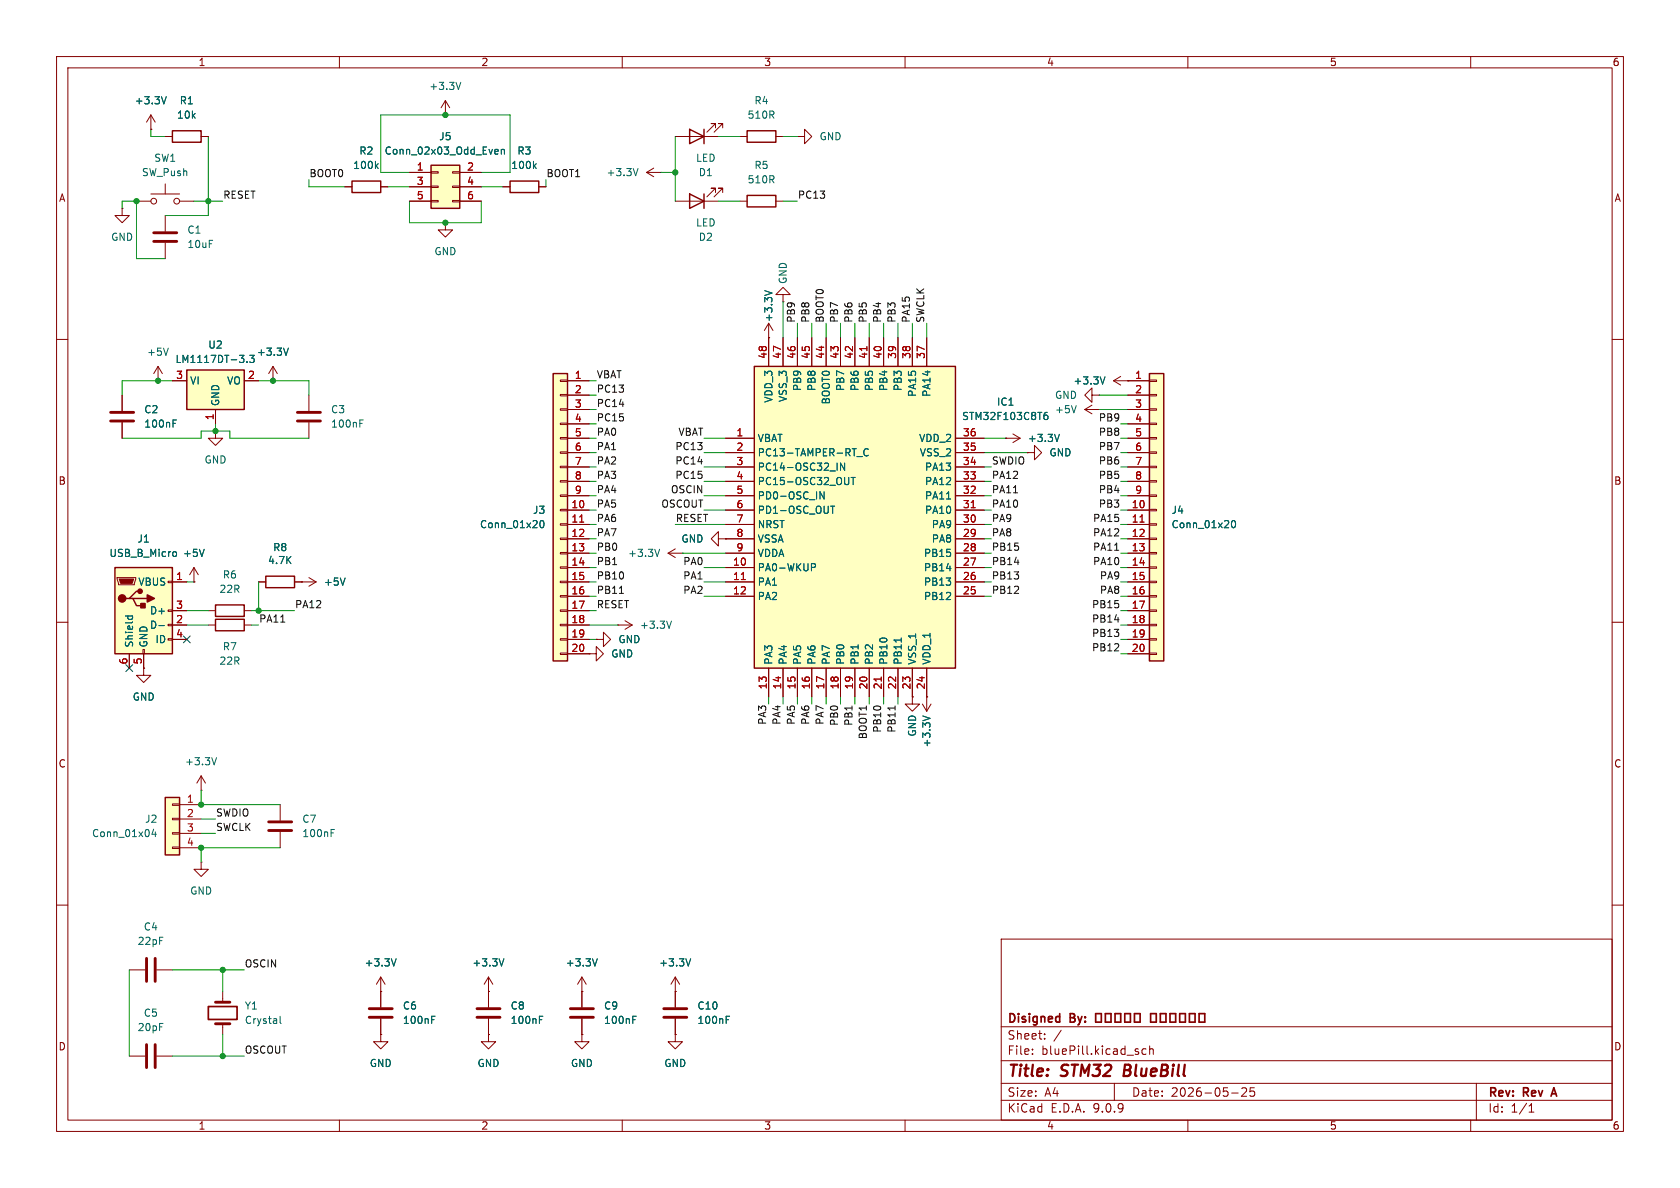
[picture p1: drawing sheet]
<svg xmlns="http://www.w3.org/2000/svg" width="297mm" height="210mm" viewBox="0 0 297 210" stroke-linecap="round" stroke-linejoin="round" font-family="sans-serif">
<g fill="none" stroke="#840000" stroke-width=".18">
<path d="M10 10h277v190h-277zM12 12h273v186h-273zM60 10v2M110 10v2M160 10v2M210 10v2M260 10v2M119.4 35.6h7.6M126.5 34v-.7h-.8h.8l-1.5 1.5M127.8 34v-.7h-.8h.8l-1.6 1.5M135.9 59.7h.1M135.9 57.2l-.8 1.2"/>
<path d="M135.9 57.2l.8 1.2M135.9 57.2v2.5M10 60h2M285 60h2M118.1 97.8l1.3 .8M118.1 97.8h2.5M119.4 97l-1.3 .8M120.6 97.8h.1M10 110h2M285 110h2M49.5 142.2v2.8M49.5 147.1v2.8"/>
<path d="M10 160h2M39.4 175.3v1.9M177 166h108v32h-108zM285 160h2M39.4 181v1.9M60 198v2M110 198v2M160 198v2M177 194.5h108M177 191.5h108M177 187.5h108M177 181.5h108"/>
<path d="M182.5 186.3v.1M182.5 185.5v.1M184.7 183.6v.1M184.7 182.8v.1M187.6 182.1l-1.3 2M197 191.5v3M201.2 186v.3M202.6 185.5l-.4-.1-.3 .3v.4l.1 .2h.6M203.2 185.5l.3-.1 .3 .1 .1 .9M203.2 184.9v1.5M210 198v2M217.7 193.2h1.2"/>
<path d="M219.5 192.4l.6-.1 .2 .1 .1 .3-.9 1.1h.9M221.7 192.3h-.7v.7l.2-.1h.5l.1 .3-.1 .5-.2 .1-.5-.1M260 198v2M261 191.5v6.5M270.3 196.6h.9M270.3 195.5l.4-.4v1.5"/>
</g>
<g fill="none" stroke="#840000" stroke-width=".3">
<path d="M36.8 177.9h5.1v2.3h-5.1zM193.7 179.2h1v1.5h-1zM195.4 179.2h1v1.5h-1zM197.1 179.2h1v1.5h-1zM198.8 179.2h1v1.5h-1zM200.6 179.2h1v1.5h-1zM203.4 179.2h1v1.5h-1zM205.1 179.2h1v1.5h-1zM206.8 179.2h1v1.5h-1zM208.6 179.2h1v1.5h-1zM210.3 179.2h1v1.5h-1zM212 179.2h1v1.5h-1z"/>
<path d="M274.3 193.4h.8M274.7 192.3l-.5 1.5"/>
</g>
<path d="M198.9 188.2l-.3 2h.8" fill="none" stroke="#840000" stroke-width=".4"/>
<path d="M47.5 145.3h4.1M47.5 146.8h4.1M38.1 177.2h2.5M38.1 181h2.5" fill="none" stroke="#840000" stroke-width=".51"/>
<path d="M135.2 51.4l1.3 .4M116.6 97.1l-.4 1.3M58.5 147.2h.5M58.5 146.6h.6M49.5 179.6v1.1l.2 .2" fill="none" stroke="#006464" stroke-width=".18"/>
<path d="M121.9 34.3l2.6 1.3-2.6 1.2zM124.5 34.3v2.5" fill="none" stroke="#840000" stroke-width=".25"/>
<path d="M76.2 29.2h5.1v7.6h-5.1z" fill="#ffffc2"/>
<path d="M76.2 29.2h5.1v7.6h-5.1z" fill="none" stroke="#840000" stroke-width=".25"/>
<g fill="none" stroke="#840000" stroke-width=".18">
<path d="M78.7 17.8l-.7 1.3M78.7 17.8l.8 1.3M78.7 17.8v2.5M72.4 30.5h3.8M72.4 33h3.8M72.4 35.6h3.8M76.2 30.4h1.3v.2h-1.3zM76.2 32.9h1.3v.2h-1.3zM76.2 35.4h1.3v.3h-1.3zM78.7 20.3h.1M80 30.4h1.3v.2h-1.3zM80 32.9h1.3v.2h-1.3z"/>
<path d="M80 35.4h1.3v.3h-1.3zM81.3 30.5h3.8M81.3 33h3.8M81.3 35.6h3.8"/>
</g>
<path d="M81.5 14.5l-.5 1.3M87.7 26.4l.3 .1 .1 .2-.6 .1M88 27.2h-.3M88.6 26.5l.2-.1 .3 .1 .1 .7M88.6 26.4v.8" fill="none" stroke="#006464" stroke-width=".18"/>
<path d="M29.2 141h2.5v10.1h-2.5z" fill="#ffffc2"/>
<path d="M29.2 141h2.5v10.1h-2.5z" fill="none" stroke="#840000" stroke-width=".25"/>
<g fill="none" stroke="#840000" stroke-width=".18">
<path d="M25.4 118.1v1.3h1.3l-1.3 1.3-1.3-1.3h1.3M25.4 118.1h.1M35.6 139.7h.1M35.6 137.2l-.8 1.2M35.6 137.2l.7 1.2M35.6 137.2v2.5M30.5 142.1h1.2v.3h-1.2zM30.5 144.7h1.2v.2h-1.2zM30.5 147.2h1.2v.2h-1.2zM30.5 149.7h1.2v.3h-1.2zM31.7 142.2h3.9M31.7 144.8h3.9"/>
<path d="M31.7 147.3h3.9M31.7 149.9h3.9"/>
</g>
<path d="M38.3 133.9l-.4 1.3M27.2 146.6l-.3 .9h.7M27.5 147.1v.8" fill="none" stroke="#006464" stroke-width=".18"/>
<path d="M33 65.4h10.2v7h-10.2z" fill="#ffffc2"/>
<path d="M90.2 32h5v2h-5zM121.9 22.9l2.6 1.2-2.6 1.3zM124.5 22.9v2.5M132.1 23.1h5.1v2h-5.1zM132.1 34.5h5.1v2.1h-5.1zM33 65.4h10.2v7h-10.2zM38.1 109.5h5.1v2h-5.1zM38.1 106.9h5.1v2.1h-5.1z" fill="none" stroke="#840000" stroke-width=".25"/>
<g fill="none" stroke="#840000" stroke-width=".18">
<path d="M21.6 36.8v1.3h1.3l-1.3 1.3-1.3-1.3h1.3M21.6 36.8h.1M24.1 35.6h2.6M26.7 34.3h5M29.2 32.5v1.8M31.7 35.6h2.6M78.7 39.4v1.2h1.3l-1.3 1.3-1.2-1.3h1.2M78.7 39.4h.1M88.9 33h1.3M95.2 33h1.3M114.3 30.5l1.3 .7M114.3 30.5h2.5"/>
<path d="M115.6 29.7l-1.3 .8M116.8 30.5h.1M119.4 24.1h7.6M126.5 22.6v-.8h-.8h.8l-1.5 1.6M127.8 22.6v-.8h-.8h.8l-1.6 1.6M130.8 35.6h1.3M130.8 24.1h1.3M137.2 35.6h1.2M137.2 24.1h1.2M141 24.1h1.2v-1.2l1.3 1.2-1.3 1.3v-1.3M141 24.1h.1M138.4 52.1h-1.2l1.2-1.3 1.3 1.3h-1.3v1.2"/>
<path d="M138.4 53.3h.1M21.6 69.9v2.7M21.6 74.7v2.8M27.9 67.3h.1M27.9 64.8l-.7 1.2M27.9 64.8l.8 1.2M27.9 64.8v2.5M30.5 67.3h2.5M38.1 76.2v1.3h1.3l-1.3 1.2-1.3-1.2h1.3M38.1 76.2h.1M38.1 72.4v2.5M43.2 67.3h2.5"/>
<path d="M48.3 67.3h.1M48.3 64.8l-.8 1.2M48.3 64.8l.7 1.2M48.3 64.8v2.5M54.6 69.9v2.7M54.6 74.7v2.8M36.8 110.5h1.3M36.8 108h1.3M43.2 110.5h1.2M43.2 108h1.2M105.4 113h1.3v1.3l1.2-1.3-1.2-1.2v1.2M105.4 113h.1"/>
<path d="M35.6 152.4v1.3h1.2l-1.2 1.2-1.3-1.2h1.3M35.6 152.4h.1M22.9 171.5h2.8M27.7 171.5h2.8M67.3 175.3h.1M67.3 172.7v5.4M67.3 172.7l-.8 1.3M67.3 172.7l.8 1.3M86.4 175.3h.1M86.4 172.7l-.8 1.3M86.4 172.7l.7 1.3M86.4 172.7v5.4"/>
<path d="M102.9 175.3h.1M102.9 172.7v5.4M102.9 172.7l-.8 1.3M102.9 172.7l.7 1.3M119.4 175.3h.1M119.4 172.7l-.8 1.3M119.4 172.7l.7 1.3M119.4 172.7v5.4M22.9 186.7h2.8M27.7 186.7h2.8M67.3 182.9v1.3h1.3l-1.3 1.2-1.3-1.2h1.3M67.3 182.9h.1"/>
<path d="M67.3 180.1v2.8M86.4 182.9v1.3h1.2l-1.2 1.2-1.3-1.2h1.3M86.4 182.9h.1M86.4 180.1v2.8M102.9 182.9v1.3h1.2l-1.2 1.2-1.3-1.2h1.3M102.9 182.9h.1M102.9 180.1v2.8M119.4 182.9v1.3h1.2l-1.2 1.2-1.3-1.2h1.3M119.4 182.9h.1M119.4 180.1v2.8"/>
<circle cx="27.2" cy="35.6" r=".51"/>
<circle cx="31.2" cy="35.6" r=".51"/>
</g>
<g fill="none" stroke="#006464" stroke-width=".18">
<path d="M94.4 29.3l.4 .5M94.8 28.9l-.5 .5M112.8 29.8l-.4 1.3M29.8 61.5l-.5 1.3M30.6 74.8h.4M30.6 74.2h.6M43.7 64v.1M44.1 62.8h.8l-.4 .5 .3 .1M44.9 63.5l-.1 .5-.5 .1-.2-.1M51 61.5l-.4 1.3M63.6 74.8h.4M63.6 74.2h.6"/>
<path d="M70 169.5l-.4 1.3M76.3 179.6h.6M89.1 169.5l-.4 1.3M95.4 179.6h.6M105.6 169.5l-.4 1.3M111.9 179.6h.6M122.1 169.5l-.4 1.3M128.4 179.6h.6M76.3 180.3h.4M95.4 180.3h.4M111.9 180.3h.4M128.4 180.3h.4"/>
</g>
<g fill="none" stroke="#840000" stroke-width=".51">
<path d="M19.6 72.9h4M19.6 74.4h4M52.6 72.9h4M52.6 74.4h4M25.9 169.4v4.1M27.4 169.4v4.1M65.3 178.3h4M65.3 179.8h4M84.3 178.3h4.1M84.3 179.8h4.1M100.8 178.3h4.1M100.8 179.8h4.1"/>
<path d="M117.3 178.3h4.1M117.3 179.8h4.1M25.9 184.7v4M27.4 184.7v4"/>
</g>
<path d="M97.8 66h2.5v50.8h-2.5z" fill="#ffffc2"/>
<path d="M97.8 66h2.5v50.8h-2.5z" fill="none" stroke="#840000" stroke-width=".25"/>
<g fill="none" stroke="#840000" stroke-width=".18">
<path d="M29.2 38.1v2.8M29.2 42.9v2.8M99.1 67.2h1.2v.2h-1.2zM99.1 69.7h1.2v.3h-1.2zM99.1 72.3h1.2v.2h-1.2zM99.1 74.8h1.2v.3h-1.2zM99.1 77.3h1.2v.3h-1.2zM99.1 79.9h1.2v.2h-1.2zM100.3 67.3h3.8M100.3 69.9h3.8M100.3 72.4h3.8M100.3 74.9h3.8"/>
<path d="M100.3 77.5h3.8M99.1 82.4h1.2v.3h-1.2zM99.1 85h1.2v.2h-1.2zM99.1 87.5h1.2v.3h-1.2zM99.1 90h1.2v.3h-1.2zM99.1 92.6h1.2v.2h-1.2zM99.1 95.1h1.2v.3h-1.2zM99.1 97.7h1.2v.2h-1.2zM100.3 80h3.8M100.3 82.6h3.8M100.3 85.1h3.8M100.3 87.6h3.8"/>
<path d="M100.3 90.2h3.8M100.3 92.7h3.8M100.3 95.3h3.8M100.3 97.8h3.8M127 95.3v-1.3l-1.3 1.3 1.3 1.2v-1.2h1.3M128.3 95.3h.1M181.6 80h1.3v-1.3l1.2 1.3-1.2 1.3v-1.3M181.6 80h.1M34.3 102.9h.1M34.3 100.3l-.8 1.3M34.3 100.3l.8 1.3M34.3 100.3v2.6"/>
<path d="M99.1 100.2h1.2v.3h-1.2zM99.1 102.7h1.2v.3h-1.2zM99.1 105.3h1.2v.2h-1.2zM99.1 107.8h1.2v.3h-1.2zM99.1 110.4h1.2v.2h-1.2zM99.1 112.9h1.2v.3h-1.2zM99.1 115.4h1.2v.3h-1.2zM100.3 100.3h3.8M100.3 102.9h3.8M100.3 105.4h3.8M100.3 108h3.8M100.3 110.5h3.8"/>
<path d="M100.3 113h3.8M100.3 115.6h3.8M104.1 115.6h1.3v1.2l1.3-1.2-1.3-1.3v1.3M104.1 115.6h.1M109.2 110.5h.1M109.2 110.5h2.6M110.5 109.7l1.3 .8M111.8 110.5l-1.3 .8M161.3 123.2v1.3h1.3l-1.3 1.2-1.3-1.2h1.3M161.3 123.2h.1"/>
</g>
<path d="M102.5 92.3h.7" fill="none" stroke="#a90000" stroke-width=".18"/>
<path d="M36.1 97.1l-.4 1.3M95.6 92.1l.1-.1a.68 .68 0 0 1 .5 .7 .68 .68 0 0 1-.5 .6l-.1-.1-.2-.4zM118.7 109.8l-.4 1.3" fill="none" stroke="#006464" stroke-width=".18"/>
<path d="M27.2 41.1h4M27.2 42.7h4" fill="none" stroke="#840000" stroke-width=".51"/>
<path d="M20.3 100.3h10.2v15.3h-10.2z" fill="#ffffc2"/>
<path d="M62.2 32h5.1v2h-5.1zM20.3 100.3h10.2v15.3h-10.2zM22.9 105.8h.6l.6 1.3h1.3M23.5 105.8h2.5M24.8 104.5h-.7l-1.2 1.3h-.7M47 101.9h5.1v2h-5.1z" fill="none" stroke="#840000" stroke-width=".25"/>
<g fill="none" stroke="#840000" stroke-width=".18">
<path d="M61 33h1.2M67.3 33h1.3M20.7 102.1h3.3v.3l-.3 1h-2.7zM22.9 115.6v2.5M25.3 114.8h.2v.8h-.2zM25.4 115.6v2.5M29.7 102.7h.8v.3h-.8zM29.7 107.8h.8v.3h-.8zM29.7 110.4h.8v.2h-.8zM29.7 112.9h.8v.3h-.8zM30.5 102.9h2.5M30.5 108h2.5"/>
<path d="M30.5 110.5h2.5M30.5 113h2.5M45.7 102.9h1.3M52.1 102.9h3.8M53.3 102.9h.1M54.6 102.1l1.3 .8M55.9 102.9l-1.3 .7M163.1 124.5l.7 1.2M163.8 123.2h.1M163.8 123.2v2.5M164.6 124.5l-.8 1.2"/>
</g>
<path d="M21.1 102.4h2.5l-.2 .7h-2.1z" fill="#840000" stroke="#840000" stroke-width=".18"/>
<g fill="#840000" stroke="#840000" stroke-width=".25">
<path d="M24.9 106.7h.8v.7h-.8z"/>
<path d="M26 105.2l1.3 .6-1.3 .6z"/>
<circle cx="21.6" cy="105.8" r=".63"/>
<circle cx="24.8" cy="104.5" r=".38"/>
</g>
<path d="M66.5 29.3l.4 .5M66.9 28.9l-.5 .5M30.8 97.5l.3 .1 .1 .2-.1 .4-.3 .2M22.2 108.9h1.2M22.7 108.9l-.1 .4M23.4 108.9v.4M28.1 110.6h1M61 102.2l-.4 1.2M163.1 126.6l1.3 .4" fill="none" stroke="#006464" stroke-width=".18"/>
<path d="M133.3 64.8h35.6v53.3h-35.6z" fill="#ffffc2"/>
<path d="M133.3 64.8h35.6v53.3h-35.6z" fill="none" stroke="#840000" stroke-width=".25"/>
<g fill="none" stroke="#840000" stroke-width=".18">
<path d="M135.9 59.7v5.1M138.4 59.7v5.1M141 59.7v5.1M143.5 59.7v5.1M146 59.7v5.1M148.6 59.7v5.1M151.1 59.7v5.1M153.7 59.7v5.1M156.2 59.7v5.1M158.7 59.7v5.1M161.3 59.7v5.1M163.8 59.7v5.1"/>
<path d="M128.3 77.5h5M168.9 77.5h5.1M128.3 80h5M128.3 82.6h5M128.3 85.1h5M128.3 87.6h5M128.3 90.2h5M128.3 92.7h5M128.3 95.3h5M128.3 97.8h5M168.9 80h5.1M168.9 82.6h5.1"/>
<path d="M168.9 85.1h5.1M168.9 87.6h5.1M168.9 90.2h5.1M168.9 92.7h5.1M168.9 95.3h5.1M168.9 97.8h5.1M128.3 100.3h5M128.3 102.9h5M128.3 105.4h5M135.9 118.1v5.1M138.4 118.1v5.1M141 118.1v5.1"/>
<path d="M143.5 118.1v5.1M146 118.1v5.1M148.6 118.1v5.1M151.1 118.1v5.1M153.7 118.1v5.1M156.2 118.1v5.1M158.7 118.1v5.1M161.3 118.1v5.1M163.8 118.1v5.1M168.9 100.3h5.1M168.9 102.9h5.1M168.9 105.4h5.1"/>
</g>
<g fill="none" stroke="#006464" stroke-width=".18">
<path d="M153.5 79.4a.6 .6 0 0 0-.8 .5 .6 .6 0 0 0 .5 .7l.3-.1M184.5 73.6l.3-.2h.2l.3 .2v.3l-.3 .3-.3-.1-.2-.2M185.1 72.9l-.3 .1-.3 .4M143.5 99.6h.4l.3 .3-.1 .3-.6 .1M145.7 86.9v1.3l-.7-1.3v1.3M146.8 89.5h.8M147.2 89.5v1.2M148 81.9v1.2M149.3 81.9v1.2l-.7-1.2v1.2M150 84.4v1l-.1 .2M150.5 84.4h.7M150.8 84.4v1.3"/>
<path d="M151.5 80.7h1M167.3 88.2h.8M159.3 112.8v.7"/>
</g>
<path d="M153.3 61.3v.7M171.7 89.8h.7M131.1 102.5h.7M155.8 119.7v.7" fill="none" stroke="#a90000" stroke-width=".18"/>
<path d="M203.2 66h2.5v50.8h-2.5z" fill="#ffffc2"/>
<path d="M30.5 23.1h5.1v2h-5.1zM203.2 66h2.5v50.8h-2.5z" fill="none" stroke="#840000" stroke-width=".25"/>
<g fill="none" stroke="#840000" stroke-width=".18">
<path d="M26.7 22.9h.1M26.7 20.3l-.8 1.3M26.7 20.3l.7 1.3M26.7 20.3v2.6M29.2 24.1h1.3M35.6 24.1h1.2M61 33h1.2M67.3 33h1.3M72.4 33h3.8M72.4 30.5h3.8M72.4 35.6h3.8M81.3 33h3.8"/>
<path d="M81.3 30.5h3.8M81.3 35.6h3.8M88.9 33h1.3M95.2 33h1.3M135.9 59.7h.1M135.9 59.7v5.1M138.4 59.7v5.1M141 59.7v5.1M143.5 59.7v5.1M146 59.7v5.1M148.6 59.7v5.1M151.1 59.7v5.1"/>
<path d="M153.7 59.7v5.1M156.2 59.7v5.1M158.7 59.7v5.1M161.3 59.7v5.1M163.8 59.7v5.1M21.6 69.9v2.7M21.6 74.7v2.8M30.5 67.3h2.5M38.1 72.4v2.5M43.2 67.3h2.5M48.3 67.3h.1M100.3 67.3h3.8"/>
<path d="M100.3 69.9h3.8M100.3 72.4h3.8M100.3 74.9h3.8M100.3 77.5h3.8M128.3 77.5h5M168.9 77.5h5.1M177.8 77.5h.1M177.8 77.5h2.5M179.1 76.7l1.2 .8M180.3 77.5l-1.2 .7M191.8 72.4h2.5M191.8 72.4l1.2 .8"/>
<path d="M193 69.9v1.2l-1.2-1.2 1.2-1.3v1.3h1.3M193 71.6l-1.2 .8M194.3 69.9h.1M194.3 72.4h.1M196.8 67.3h6.4M196.8 67.3l1.3 .8M198.1 66.5l-1.3 .8M199.4 67.3h.1M199.4 69.9h3.8M199.4 72.4h3.8M199.4 74.9h3.8M199.4 77.5h3.8"/>
<path d="M203.2 67.2h1.3v.2h-1.3zM203.2 69.7h1.3v.3h-1.3zM203.2 72.3h1.3v.2h-1.3zM203.2 74.8h1.3v.3h-1.3zM203.2 77.3h1.3v.3h-1.3zM203.2 79.9h1.3v.2h-1.3zM100.3 80h3.8M100.3 82.6h3.8M100.3 85.1h3.8M100.3 87.6h3.8M100.3 90.2h3.8M100.3 92.7h3.8"/>
<path d="M100.3 95.3h3.8M100.3 97.8h3.8M128.3 95.3h.1M128.3 80h5M128.3 82.6h5M128.3 85.1h5M128.3 87.6h5M128.3 90.2h5M128.3 92.7h5M128.3 95.3h5M128.3 97.8h5M168.9 80h5.1"/>
<path d="M168.9 82.6h5.1M168.9 85.1h5.1M168.9 87.6h5.1M168.9 90.2h5.1M168.9 92.7h5.1M168.9 95.3h5.1M168.9 97.8h5.1M181.6 80h.1M199.4 80h3.8M199.4 82.6h3.8M199.4 85.1h3.8M199.4 87.6h3.8"/>
<path d="M199.4 90.2h3.8M199.4 92.7h3.8M199.4 95.3h3.8M199.4 97.8h3.8M203.2 82.4h1.3v.3h-1.3zM203.2 85h1.3v.2h-1.3zM203.2 87.5h1.3v.3h-1.3zM203.2 90h1.3v.3h-1.3zM203.2 92.6h1.3v.2h-1.3zM203.2 95.1h1.3v.3h-1.3zM203.2 97.7h1.3v.2h-1.3zM22.9 115.6v2.5"/>
<path d="M25.4 118.1h.1M25.4 115.6v2.5M30.5 102.9h2.5M30.5 108h2.5M30.5 110.5h2.5M30.5 113h2.5M34.3 102.9h.1M45.7 102.9h1.3M52.1 102.9h1.2M53.3 102.9h.1M100.3 100.3h3.8M100.3 102.9h3.8"/>
<path d="M100.3 105.4h3.8M100.3 108h3.8M100.3 110.5h3.8M100.3 113h3.8M100.3 115.6h3.8M104.1 115.6h.1M105.4 113h.1M128.3 100.3h5M128.3 102.9h5M128.3 105.4h5M135.9 118.1v5.1M138.4 118.1v5.1"/>
<path d="M141 118.1v5.1M143.5 118.1v5.1M146 118.1v5.1M148.6 118.1v5.1M151.1 118.1v5.1M153.7 118.1v5.1M156.2 118.1v5.1M158.7 118.1v5.1M161.3 118.1v5.1M163.8 118.1v5.1M168.9 100.3h5.1M168.9 102.9h5.1"/>
<path d="M168.9 105.4h5.1M199.4 100.3h3.8M199.4 102.9h3.8M199.4 105.4h3.8M199.4 108h3.8M199.4 110.5h3.8M199.4 113h3.8M199.4 115.6h3.8M203.2 100.2h1.3v.3h-1.3zM203.2 102.7h1.3v.3h-1.3zM203.2 105.3h1.3v.2h-1.3zM203.2 107.8h1.3v.3h-1.3z"/>
<path d="M203.2 110.4h1.3v.2h-1.3zM203.2 112.9h1.3v.3h-1.3zM203.2 115.4h1.3v.3h-1.3zM161.3 123.2h.1M163.8 123.2h.1M67.3 175.3h.1M67.3 175.3v2.8M86.4 175.3h.1M86.4 175.3v2.8M102.9 175.3h.1M102.9 175.3v2.8M119.4 175.3h.1"/>
<path d="M119.4 175.3v2.8M67.3 182.9h.1M67.3 180.1v2.8M86.4 182.9h.1M86.4 180.1v2.8M102.9 182.9h.1M102.9 180.1v2.8M119.4 182.9h.1M119.4 180.1v2.8"/>
</g>
<path d="M153.3 61.3v.7M102.5 92.3h.7M171.7 89.8h.7M201.5 92.3h.8M131.1 102.5h.7M155.8 119.7v.7" fill="none" stroke="#a90000" stroke-width=".18"/>
<g fill="none" stroke="#006464" stroke-width=".18">
<path d="M29.4 17.1l-.4 1.3M66.5 29.3l.4 .5M66.9 28.9l-.5 .5M87.7 26.4l.3 .1 .1 .2-.6 .1M88 27.2h-.3M88.6 26.5l.2-.1 .3 .1 .1 .7M88.6 26.4v.8M94.4 29.3l.4 .5M94.8 28.9l-.5 .5M135.2 51.4l1.3 .4M30.6 74.8h.4M30.6 74.2h.6"/>
<path d="M43.7 64v.1M44.1 62.8h.8l-.4 .5 .3 .1M44.9 63.5l-.1 .5-.5 .1-.2-.1M51 61.5l-.4 1.3M153.5 79.4a.6 .6 0 0 0-.8 .5 .6 .6 0 0 0 .5 .7l.3-.1M184.5 73.6l.3-.2h.2l.3 .2v.3l-.3 .3-.3-.1-.2-.2M185.1 72.9l-.3 .1-.3 .4M187.3 76.8l-.4 1.2M190.3 71.7l-.5 1.3M195.3 66.6l-.4 1.3M30.8 97.5l.3 .1 .1 .2-.1 .4-.3 .2M36.1 97.1l-.4 1.3"/>
<path d="M95.6 92.1l.1-.1a.68 .68 0 0 1 .5 .7 .68 .68 0 0 1-.5 .6l-.1-.1-.2-.4zM143.5 99.6h.4l.3 .3-.1 .3-.6 .1M145.7 86.9v1.3l-.7-1.3v1.3M146.8 89.5h.8M147.2 89.5v1.2M148 81.9v1.2M149.3 81.9v1.2l-.7-1.2v1.2M150 84.4v1l-.1 .2M150.5 84.4h.7M150.8 84.4v1.3M151.5 80.7h1M167.3 88.2h.8"/>
<path d="M217.8 92.1l.2-.1a.68 .68 0 0 1 .4 .7 .68 .68 0 0 1-.4 .6l-.2-.1-.1-.4zM22.2 108.9h1.2M22.7 108.9l-.1 .4M23.4 108.9v.4M28.1 110.6h1M61 102.2l-.4 1.2M159.3 112.8v.7M163.1 126.6l1.3 .4M70 169.5l-.4 1.3M76.3 179.6h.6M89.1 169.5l-.4 1.3M95.4 179.6h.6"/>
<path d="M105.6 169.5l-.4 1.3M111.9 179.6h.6M122.1 169.5l-.4 1.3M128.4 179.6h.6M76.3 180.3h.4M95.4 180.3h.4M111.9 180.3h.4M128.4 180.3h.4"/>
</g>
<path d="M179.2 87.1h.7M197.1 97.3h.7M49.6 110h.8M109.5 104.9h.7M158.2 124.8v.7" fill="none" stroke="#0f0f0f" stroke-width=".18"/>
<g fill="none" stroke="#009600" stroke-width=".18">
<path d="M21.6 36.8v-1.2h2.5v10.1h5.1M26.7 22.9v1.2h2.5M34.3 35.6h5.1M36.8 24.1v14h-7.6M54.6 31.8v1.2h6.4M68.6 33h3.8M72.4 35.6v3.8h12.7v-3.8M72.4 30.5h-5.1v-10.2h22.9v10.2h-5.1M85.1 33h3.8M96.5 31.8v1.2M116.8 30.5h2.6M119.4 24.1v11.5"/>
<path d="M127 35.6h3.8M127 24.1h3.8M138.4 35.6h2.6M138.4 24.1h2.6M138.4 53.3v6.4M141 57.2v2.5M143.5 57.2v2.5M146 57.2v2.5M148.6 57.2v2.5M151.1 57.2v2.5M153.7 57.2v2.5M156.2 57.2v2.5"/>
<path d="M158.7 57.2v2.5M161.3 57.2v2.5M163.8 57.2v2.5M21.6 77.5h14v-1.3h5v1.3h14M30.5 67.3h-8.9v2.6M38.1 74.9v1.3M45.7 67.3h8.9v2.6M104.1 77.5h1.3M104.1 67.3h1.3M104.1 74.9h1.3M104.1 69.9h1.3M104.1 72.4h1.3"/>
<path d="M124.5 77.5h3.8M174 77.5h3.8M194.3 69.9h5.1M194.3 72.4h5.1M198.1 77.5h1.3M198.1 74.9h1.3M104.1 87.6h1.3M104.1 82.6h1.3M104.1 80h1.3M104.1 85.1h1.3M104.1 97.8h1.3M104.1 95.3h1.3"/>
<path d="M104.1 90.2h1.3M104.1 92.7h1.3M119.4 92.7h8.9M120.6 97.8h7.7M124.5 87.6h3.8M124.5 82.6h3.8M124.5 80h3.8M124.5 85.1h3.8M124.5 90.2h3.8M174 87.6h1.3M174 82.6h1.3M174 80h7.6"/>
<path d="M174 85.1h1.3M174 97.8h1.3M174 95.3h1.3M174 90.2h1.3M174 92.7h1.3M198.1 87.6h1.3M198.1 82.6h1.3M198.1 80h1.3M198.1 85.1h1.3M198.1 97.8h1.3M198.1 95.3h1.3M198.1 90.2h1.3"/>
<path d="M198.1 92.7h1.3M33 102.9h1.3M33 110.5h3.8M33 108h3.8M44.4 110.5h1.3M44.4 108h7.7M45.7 102.9v5.1M104.1 100.3h1.3M104.1 102.9h1.3M104.1 105.4h1.3M104.1 113h1.3M104.1 110.5h5.1"/>
<path d="M104.1 108h1.3M124.5 100.3h3.8M124.5 102.9h3.8M124.5 105.4h3.8M174 100.3h1.3M174 102.9h1.3M174 105.4h1.3M198.1 100.3h1.3M198.1 102.9h1.3M198.1 105.4h1.3M198.1 113h1.3M198.1 110.5h1.3"/>
<path d="M198.1 115.6h1.3M198.1 108h1.3M35.6 139.7v2.5h13.9M135.9 123.2v1.3M138.4 123.2v1.3M141 123.2v1.3M143.5 123.2v1.3M146 123.2v1.3M148.6 123.2v1.3M151.1 123.2v1.3M153.7 123.2v1.3M156.2 123.2v1.3"/>
<path d="M158.7 123.2v1.3M35.6 144.8h2.5M35.6 147.3h2.5M49.5 149.9h-13.9v2.5M22.9 171.5v15.2M30.5 171.5h12.7M39.4 171.5v3.8M30.5 186.7h12.7M39.4 182.9v3.8"/>
</g>
<path d="M22.3 117.5l1.2 1.2M23.5 117.5l-1.2 1.2M32.4 112.4l1.2 1.2M33.6 112.4l-1.2 1.2" fill="none" stroke="#000084" stroke-width=".18"/>
<g fill="#009600" stroke="#009600" stroke-width=".18">
<circle cx="39.4" cy="186.7" r=".46"/>
<circle cx="39.4" cy="171.5" r=".46"/>
<circle cx="35.6" cy="142.2" r=".46"/>
<circle cx="35.6" cy="149.9" r=".46"/>
<circle cx="78.7" cy="39.4" r=".46"/>
<circle cx="27.9" cy="67.3" r=".46"/>
<circle cx="36.8" cy="35.6" r=".46"/>
<circle cx="24.1" cy="35.6" r=".46"/>
<circle cx="78.7" cy="20.3" r=".46"/>
<circle cx="48.3" cy="67.3" r=".46"/>
<circle cx="38.1" cy="76.2" r=".46"/>
<circle cx="45.7" cy="108" r=".46"/>
<circle cx="119.4" cy="30.5" r=".46"/>
</g>
<g font-size="2.8" fill="#840000">
<text x="178" y="190.9">Title:</text>
<text x="187.7" y="190.9">STM32</text>
<text x="199.5" y="190.9">BlueBill</text>
</g>
<g font-size="2.1" fill="#840000">
<text x="178" y="184">Sheet:</text>
<text x="178" y="181.2">Disigned</text>
<text x="189.2" y="181.2">By:</text>
<text x="178" y="186.7">File:</text>
<text x="184.1" y="186.7">bluePill.kicad_sch</text>
<text x="178" y="196.9">KiCad</text>
<text x="178" y="194.1">Size:</text>
<text x="184.7" y="194.1">A4</text>
<text x="185.7" y="196.9">E.D.A.</text>
<text x="193.3" y="196.9">9.0.9</text>
<text x="200" y="194.1">Date:</text>
<text x="207" y="194.1">2026-05-25</text>
<text x="263" y="194.3">Rev:</text>
<text x="263" y="196.9">Id:</text>
<text x="267.1" y="196.9">1/1</text>
<text x="269.4" y="194.3">Rev</text>
<text x="275.1" y="194.3">A</text>
</g>
<g font-size="1.8" fill="#840000">
<text x="35" y="11.9">1</text>
<text x="85" y="11.9">2</text>
<text x="135" y="11.9">3</text>
<text x="185" y="11.9">4</text>
<text x="235" y="11.9">5</text>
<text x="285" y="11.9">6</text>
<text x="10.3" y="35.9">A</text>
<text x="285.3" y="35.9">A</text>
<text x="10.3" y="85.9">B</text>
<text x="285.3" y="85.9">B</text>
<text x="10.3" y="135.9">C</text>
<text x="285.3" y="135.9">C</text>
<text x="10.3" y="185.9">D</text>
<text x="285.3" y="185.9">D</text>
<text x="35" y="199.9">1</text>
<text x="85" y="199.9">2</text>
<text x="135" y="199.9">3</text>
<text x="185" y="199.9">4</text>
<text x="235" y="199.9">5</text>
<text x="285" y="199.9">6</text>
</g>
<g font-size="1.8" fill="#006464">
<text x="75.8" y="16.1">+3.3V</text>
<text x="23.7" y="18.6">+3.3V</text>
<text x="31.2" y="21.2">10k</text>
<text x="31.7" y="18.6">R1</text>
<text x="132.1" y="21.2">510R</text>
<text x="133.3" y="18.6">R4</text>
<text x="27.2" y="28.8">SW1</text>
<text x="63.4" y="27.5">R2</text>
<text x="67.9" y="27.5">Conn_02x03_Odd_Even</text>
<text x="77.5" y="25">J5</text>
<text x="91.4" y="27.5">R3</text>
<text x="123" y="28.8">LED</text>
<text x="144.8" y="25">GND</text>
<text x="25" y="31.3">SW_Push</text>
<text x="62.3" y="30.1">100k</text>
<text x="90.3" y="30.1">100k</text>
<text x="107.1" y="31.3">+3.3V</text>
<text x="123.4" y="31.3">D1</text>
<text x="132.1" y="32.6">510R</text>
<text x="133.3" y="30.1">R5</text>
<text x="33" y="41.5">C1</text>
<text x="123" y="40.2">LED</text>
<text x="19.6" y="42.8">GND</text>
<text x="33" y="44">10uF</text>
<text x="76.7" y="45.3">GND</text>
<text x="123.4" y="42.8">D2</text>
<text x="139.3" y="50.3" transform="rotate(-90 139.3 50.3)">GND</text>
<text x="136.8" y="57" transform="rotate(-90 136.8 57)">+3.3V</text>
<text x="25.9" y="63.1">+5V</text>
<text x="30.9" y="64.4">LM1117DT-3.3</text>
<text x="36.7" y="61.8">U2</text>
<text x="45.3" y="63.1">+3.3V</text>
<text x="33.5" y="68.2">VI</text>
<text x="39" y="71.9" transform="rotate(-90 39 71.9)">GND</text>
<text x="40" y="68.2">VO</text>
<text x="136.8" y="71.3" transform="rotate(-90 136.8 71.3)">VDD_3</text>
<text x="139.3" y="71.2" transform="rotate(-90 139.3 71.2)">VSS_3</text>
<text x="141.8" y="69.2" transform="rotate(-90 141.8 69.2)">PB9</text>
<text x="144.4" y="69.2" transform="rotate(-90 144.4 69.2)">PB8</text>
<text x="146.9" y="71.6" transform="rotate(-90 146.9 71.6)">BOOT0</text>
<text x="149.5" y="69.2" transform="rotate(-90 149.5 69.2)">PB7</text>
<text x="152" y="69.2" transform="rotate(-90 152 69.2)">PB6</text>
<text x="154.5" y="69.2" transform="rotate(-90 154.5 69.2)">PB5</text>
<text x="157.1" y="69.2" transform="rotate(-90 157.1 69.2)">PB4</text>
<text x="159.6" y="69.2" transform="rotate(-90 159.6 69.2)">PB3</text>
<text x="162.2" y="70.3" transform="rotate(-90 162.2 70.3)">PA15</text>
<text x="164.7" y="70.3" transform="rotate(-90 164.7 70.3)">PA14</text>
<text x="176.2" y="71.9">IC1</text>
<text x="186.4" y="70.7">GND</text>
<text x="189.7" y="68.2">+3.3V</text>
<text x="25.4" y="73.3">C2</text>
<text x="25.4" y="75.8">100nF</text>
<text x="58.4" y="73.3">C3</text>
<text x="58.4" y="75.8">100nF</text>
<text x="170" y="74.5">STM32F103C8T6</text>
<text x="186.4" y="73.3">+5V</text>
<text x="36.1" y="82.1">GND</text>
<text x="133.9" y="78.3">VBAT</text>
<text x="133.9" y="80.9">PC13-TAMPER-RT_C</text>
<text x="133.9" y="83.4">PC14-OSC32_IN</text>
<text x="162.4" y="78.3">VDD_2</text>
<text x="162.5" y="80.9">VSS_2</text>
<text x="163.4" y="83.4">PA13</text>
<text x="181.6" y="78.3">+3.3V</text>
<text x="185.4" y="80.9">GND</text>
<text x="133.9" y="86">PC15-OSC32_OUT</text>
<text x="133.9" y="88.5">PD0-OSC_IN</text>
<text x="163.4" y="86">PA12</text>
<text x="163.4" y="88.5">PA11</text>
<text x="84.8" y="93.6">Conn_01x20</text>
<text x="94.1" y="91">J3</text>
<text x="133.9" y="91">PD1-OSC_OUT</text>
<text x="133.9" y="93.6">NRST</text>
<text x="163.4" y="91">PA10</text>
<text x="164.6" y="93.6">PA9</text>
<text x="207" y="91">J4</text>
<text x="207" y="93.6">Conn_01x20</text>
<text x="19.3" y="98.7">USB_B_Micro</text>
<text x="24.2" y="96.1">J1</text>
<text x="32.3" y="98.7">+5V</text>
<text x="47.3" y="99.9">4.7K</text>
<text x="48.2" y="97.6">R8</text>
<text x="110.9" y="98.7">+3.3V</text>
<text x="120.4" y="96.1">GND</text>
<text x="133.9" y="96.1">VSSA</text>
<text x="133.9" y="98.7">VDDA</text>
<text x="133.9" y="101.2">PA0-WKUP</text>
<text x="163.2" y="98.7">PB15</text>
<text x="163.2" y="101.2">PB14</text>
<text x="164.6" y="96.1">PA8</text>
<text x="24.4" y="103.7">VBUS</text>
<text x="38.7" y="105">22R</text>
<text x="39.3" y="102.5">R6</text>
<text x="57.2" y="103.7">+5V</text>
<text x="133.9" y="103.7">PA1</text>
<text x="133.9" y="106.3">PA2</text>
<text x="163.2" y="103.7">PB13</text>
<text x="163.2" y="106.3">PB12</text>
<text x="26.4" y="108.8">D+</text>
<text x="26.4" y="111.4">D-</text>
<text x="27.4" y="113.9">ID</text>
<text x="109.2" y="113.9">GND</text>
<text x="113" y="111.4">+3.3V</text>
<text x="23.7" y="114.6" transform="rotate(-90 23.7 114.6)">Shield</text>
<text x="26.3" y="114.6" transform="rotate(-90 26.3 114.6)">GND</text>
<text x="38.7" y="117.7">22R</text>
<text x="39.3" y="115.2">R7</text>
<text x="108" y="116.4">GND</text>
<text x="136.8" y="117.6" transform="rotate(-90 136.8 117.6)">PA3</text>
<text x="139.3" y="117.6" transform="rotate(-90 139.3 117.6)">PA4</text>
<text x="141.8" y="117.6" transform="rotate(-90 141.8 117.6)">PA5</text>
<text x="144.4" y="117.6" transform="rotate(-90 144.4 117.6)">PA6</text>
<text x="146.9" y="117.6" transform="rotate(-90 146.9 117.6)">PA7</text>
<text x="149.5" y="117.6" transform="rotate(-90 149.5 117.6)">PB0</text>
<text x="152" y="117.6" transform="rotate(-90 152 117.6)">PB1</text>
<text x="154.5" y="117.6" transform="rotate(-90 154.5 117.6)">PB2</text>
<text x="157.1" y="117.6" transform="rotate(-90 157.1 117.6)">PB10</text>
<text x="159.6" y="117.6" transform="rotate(-90 159.6 117.6)">PB11</text>
<text x="162.2" y="117.6" transform="rotate(-90 162.2 117.6)">VSS_1</text>
<text x="164.7" y="117.6" transform="rotate(-90 164.7 117.6)">VDD_1</text>
<text x="23.4" y="124.1">GND</text>
<text x="162.2" y="130.3" transform="rotate(-90 162.2 130.3)">GND</text>
<text x="32.6" y="135.5">+3.3V</text>
<text x="164.7" y="132.2" transform="rotate(-90 164.7 132.2)">+3.3V</text>
<text x="16.2" y="148.2">Conn_01x04</text>
<text x="25.5" y="145.6">J2</text>
<text x="53.3" y="145.6">C7</text>
<text x="53.3" y="148.2">100nF</text>
<text x="33.5" y="158.3">GND</text>
<text x="24.2" y="167.2">22pF</text>
<text x="25.3" y="164.7">C4</text>
<text x="64.4" y="171">+3.3V</text>
<text x="83.4" y="171">+3.3V</text>
<text x="99.9" y="171">+3.3V</text>
<text x="116.4" y="171">+3.3V</text>
<text x="25.3" y="179.9">C5</text>
<text x="43.2" y="178.7">Y1</text>
<text x="71.1" y="178.7">C6</text>
<text x="90.2" y="178.7">C8</text>
<text x="106.7" y="178.7">C9</text>
<text x="123.2" y="178.7">C10</text>
<text x="24.2" y="182.5">20pF</text>
<text x="43.2" y="181.2">Crystal</text>
<text x="71.1" y="181.2">100nF</text>
<text x="90.2" y="181.2">100nF</text>
<text x="106.7" y="181.2">100nF</text>
<text x="123.2" y="181.2">100nF</text>
<text x="65.3" y="188.8">GND</text>
<text x="84.3" y="188.8">GND</text>
<text x="100.8" y="188.8">GND</text>
<text x="117.3" y="188.8">GND</text>
</g>
<g font-size="1.8" fill="#0f0f0f">
<text x="39.4" y="35.2">RESET</text>
<text x="54.6" y="31.4">BOOT0</text>
<text x="96.5" y="31.4">BOOT1</text>
<text x="141" y="35.2">PC13</text>
<text x="140.6" y="57.2" transform="rotate(-90 140.6 57.2)">PB9</text>
<text x="143.2" y="57.2" transform="rotate(-90 143.2 57.2)">PB8</text>
<text x="145.7" y="57.2" transform="rotate(-90 145.7 57.2)">BOOT0</text>
<text x="148.2" y="57.2" transform="rotate(-90 148.2 57.2)">PB7</text>
<text x="150.8" y="57.2" transform="rotate(-90 150.8 57.2)">PB6</text>
<text x="153.3" y="57.2" transform="rotate(-90 153.3 57.2)">PB5</text>
<text x="155.9" y="57.2" transform="rotate(-90 155.9 57.2)">PB4</text>
<text x="158.4" y="57.2" transform="rotate(-90 158.4 57.2)">PB3</text>
<text x="160.9" y="57.2" transform="rotate(-90 160.9 57.2)">PA15</text>
<text x="163.5" y="57.2" transform="rotate(-90 163.5 57.2)">SWCLK</text>
<text x="105.4" y="67">VBAT</text>
<text x="105.4" y="69.5">PC13</text>
<text x="105.4" y="77.1">PA0</text>
<text x="105.4" y="72">PC14</text>
<text x="105.4" y="74.6">PC15</text>
<text x="119.8" y="77.1">VBAT</text>
<text x="194.2" y="77.1">PB8</text>
<text x="194.2" y="74.6">PB9</text>
<text x="105.4" y="79.7">PA1</text>
<text x="105.4" y="82.2">PA2</text>
<text x="119.3" y="79.7">PC13</text>
<text x="119.3" y="82.2">PC14</text>
<text x="175.3" y="82.2">SWDIO</text>
<text x="194.2" y="82.2">PB6</text>
<text x="194.2" y="79.7">PB7</text>
<text x="105.4" y="87.3">PA4</text>
<text x="105.4" y="84.7">PA3</text>
<text x="105.4" y="89.8">PA5</text>
<text x="116.8" y="89.8">OSCOUT</text>
<text x="118.5" y="87.3">OSCIN</text>
<text x="119.3" y="84.7">PC15</text>
<text x="175.3" y="87.3">PA11</text>
<text x="175.3" y="89.8">PA10</text>
<text x="175.3" y="84.7">PA12</text>
<text x="194.2" y="84.7">PB5</text>
<text x="194.2" y="87.3">PB4</text>
<text x="194.2" y="89.8">PB3</text>
<text x="105.4" y="92.4">PA6</text>
<text x="105.4" y="94.9">PA7</text>
<text x="119.4" y="92.4">RESET</text>
<text x="175.3" y="94.9">PA8</text>
<text x="175.3" y="92.4">PA9</text>
<text x="193.1" y="92.4">PA15</text>
<text x="193.1" y="94.9">PA12</text>
<text x="105.4" y="100">PB1</text>
<text x="105.4" y="97.4">PB0</text>
<text x="120.7" y="100">PA0</text>
<text x="175.3" y="97.4">PB15</text>
<text x="175.3" y="100">PB14</text>
<text x="193.1" y="100">PA10</text>
<text x="193.1" y="97.4">PA11</text>
<text x="52.1" y="107.6">PA12</text>
<text x="105.4" y="102.5">PB10</text>
<text x="105.4" y="107.6">RESET</text>
<text x="105.4" y="105.1">PB11</text>
<text x="120.7" y="105.1">PA2</text>
<text x="120.7" y="102.5">PA1</text>
<text x="175.3" y="102.5">PB13</text>
<text x="175.3" y="105.1">PB12</text>
<text x="193" y="107.6">PB15</text>
<text x="194.3" y="105.1">PA8</text>
<text x="194.3" y="102.5">PA9</text>
<text x="45.7" y="110.1">PA11</text>
<text x="193" y="112.7">PB13</text>
<text x="193" y="110.1">PB14</text>
<text x="193" y="115.2">PB12</text>
<text x="135.5" y="128.2" transform="rotate(-90 135.5 128.2)">PA3</text>
<text x="138.1" y="128.2" transform="rotate(-90 138.1 128.2)">PA4</text>
<text x="140.6" y="128.2" transform="rotate(-90 140.6 128.2)">PA5</text>
<text x="143.2" y="128.2" transform="rotate(-90 143.2 128.2)">PA6</text>
<text x="145.7" y="128.2" transform="rotate(-90 145.7 128.2)">PA7</text>
<text x="148.2" y="128.4" transform="rotate(-90 148.2 128.4)">PB0</text>
<text x="150.8" y="128.4" transform="rotate(-90 150.8 128.4)">PB1</text>
<text x="153.3" y="130.8" transform="rotate(-90 153.3 130.8)">BOOT1</text>
<text x="155.9" y="129.6" transform="rotate(-90 155.9 129.6)">PB10</text>
<text x="158.4" y="129.6" transform="rotate(-90 158.4 129.6)">PB11</text>
<text x="38.1" y="147">SWCLK</text>
<text x="38.1" y="144.4">SWDIO</text>
<text x="43.2" y="171.1">OSCIN</text>
<text x="43.2" y="186.3">OSCOUT</text>
</g>
<g font-size="1.8" fill="#a90000">
<text x="73.6" y="30.2">1</text>
<text x="73.6" y="32.8">3</text>
<text x="73.6" y="35.3">5</text>
<text x="82.5" y="30.2">2</text>
<text x="82.5" y="32.8">4</text>
<text x="82.5" y="35.3">6</text>
<text x="135.6" y="63.5" transform="rotate(-90 135.6 63.5)">48</text>
<text x="138.2" y="63.5" transform="rotate(-90 138.2 63.5)">47</text>
<text x="140.7" y="63.5" transform="rotate(-90 140.7 63.5)">46</text>
<text x="143.3" y="63.5" transform="rotate(-90 143.3 63.5)">45</text>
<text x="145.8" y="63.5" transform="rotate(-90 145.8 63.5)">44</text>
<text x="148.3" y="63.5" transform="rotate(-90 148.3 63.5)">43</text>
<text x="150.9" y="63.5" transform="rotate(-90 150.9 63.5)">42</text>
<text x="153.4" y="63.5" transform="rotate(-90 153.4 63.5)">41</text>
<text x="156" y="63.5" transform="rotate(-90 156 63.5)">40</text>
<text x="158.5" y="63.5" transform="rotate(-90 158.5 63.5)">39</text>
<text x="161" y="63.5" transform="rotate(-90 161 63.5)">38</text>
<text x="163.6" y="63.5" transform="rotate(-90 163.6 63.5)">37</text>
<text x="31" y="67.1">3</text>
<text x="43.7" y="67.1">2</text>
<text x="101.5" y="67.1">1</text>
<text x="101.5" y="69.6">2</text>
<text x="200.6" y="67.1">1</text>
<text x="200.6" y="69.6">2</text>
<text x="37.8" y="74.4" transform="rotate(-90 37.8 74.4)">1</text>
<text x="101.5" y="72.1">3</text>
<text x="101.5" y="74.7">4</text>
<text x="101.5" y="77.2">5</text>
<text x="130.1" y="77.2">1</text>
<text x="170.1" y="77.2">36</text>
<text x="200.6" y="72.1">3</text>
<text x="200.6" y="74.7">4</text>
<text x="200.6" y="77.2">5</text>
<text x="101.5" y="79.8">6</text>
<text x="101.5" y="82.3">7</text>
<text x="130.1" y="79.8">2</text>
<text x="130.1" y="82.3">3</text>
<text x="170.1" y="79.8">35</text>
<text x="170.1" y="82.3">34</text>
<text x="200.6" y="79.8">6</text>
<text x="200.6" y="82.3">7</text>
<text x="100.9" y="89.9">10</text>
<text x="101.5" y="84.8">8</text>
<text x="101.5" y="87.4">9</text>
<text x="130.1" y="84.8">4</text>
<text x="130.1" y="87.4">5</text>
<text x="130.1" y="89.9">6</text>
<text x="170.1" y="84.8">33</text>
<text x="170.1" y="87.4">32</text>
<text x="170.1" y="89.9">31</text>
<text x="200" y="89.9">10</text>
<text x="200.6" y="84.8">8</text>
<text x="200.6" y="87.4">9</text>
<text x="100.9" y="92.5">11</text>
<text x="100.9" y="95">12</text>
<text x="130.1" y="92.5">7</text>
<text x="130.1" y="95">8</text>
<text x="170.1" y="92.5">30</text>
<text x="170.1" y="95">29</text>
<text x="200" y="92.5">11</text>
<text x="200" y="95">12</text>
<text x="100.9" y="97.5">13</text>
<text x="100.9" y="100.1">14</text>
<text x="129.5" y="100.1">10</text>
<text x="130.1" y="97.5">9</text>
<text x="170.1" y="97.5">28</text>
<text x="170.1" y="100.1">27</text>
<text x="200" y="97.5">13</text>
<text x="200" y="100.1">14</text>
<text x="31" y="102.6">1</text>
<text x="31" y="107.7">3</text>
<text x="100.9" y="102.6">15</text>
<text x="100.9" y="105.2">16</text>
<text x="100.9" y="107.7">17</text>
<text x="129.5" y="102.6">11</text>
<text x="129.5" y="105.2">12</text>
<text x="170.1" y="102.6">26</text>
<text x="170.1" y="105.2">25</text>
<text x="200" y="102.6">15</text>
<text x="200" y="105.2">16</text>
<text x="200" y="107.7">17</text>
<text x="31" y="110.2">2</text>
<text x="31" y="112.8">4</text>
<text x="100.9" y="110.2">18</text>
<text x="100.9" y="112.8">19</text>
<text x="200" y="110.2">18</text>
<text x="200" y="112.8">19</text>
<text x="22.6" y="117.5" transform="rotate(-90 22.6 117.5)">6</text>
<text x="25.1" y="117.5" transform="rotate(-90 25.1 117.5)">5</text>
<text x="100.9" y="115.3">20</text>
<text x="200" y="115.3">20</text>
<text x="135.6" y="122" transform="rotate(-90 135.6 122)">13</text>
<text x="138.2" y="122" transform="rotate(-90 138.2 122)">14</text>
<text x="140.7" y="122" transform="rotate(-90 140.7 122)">15</text>
<text x="143.3" y="122" transform="rotate(-90 143.3 122)">16</text>
<text x="145.8" y="122" transform="rotate(-90 145.8 122)">17</text>
<text x="148.3" y="122" transform="rotate(-90 148.3 122)">18</text>
<text x="150.9" y="122" transform="rotate(-90 150.9 122)">19</text>
<text x="153.4" y="122" transform="rotate(-90 153.4 122)">20</text>
<text x="156" y="122" transform="rotate(-90 156 122)">21</text>
<text x="158.5" y="122" transform="rotate(-90 158.5 122)">22</text>
<text x="161" y="122" transform="rotate(-90 161 122)">23</text>
<text x="163.6" y="122" transform="rotate(-90 163.6 122)">24</text>
<text x="32.9" y="142">1</text>
<text x="32.9" y="144.5">2</text>
<text x="32.9" y="147.1">3</text>
<text x="32.9" y="149.6">4</text>
</g>
</svg>
